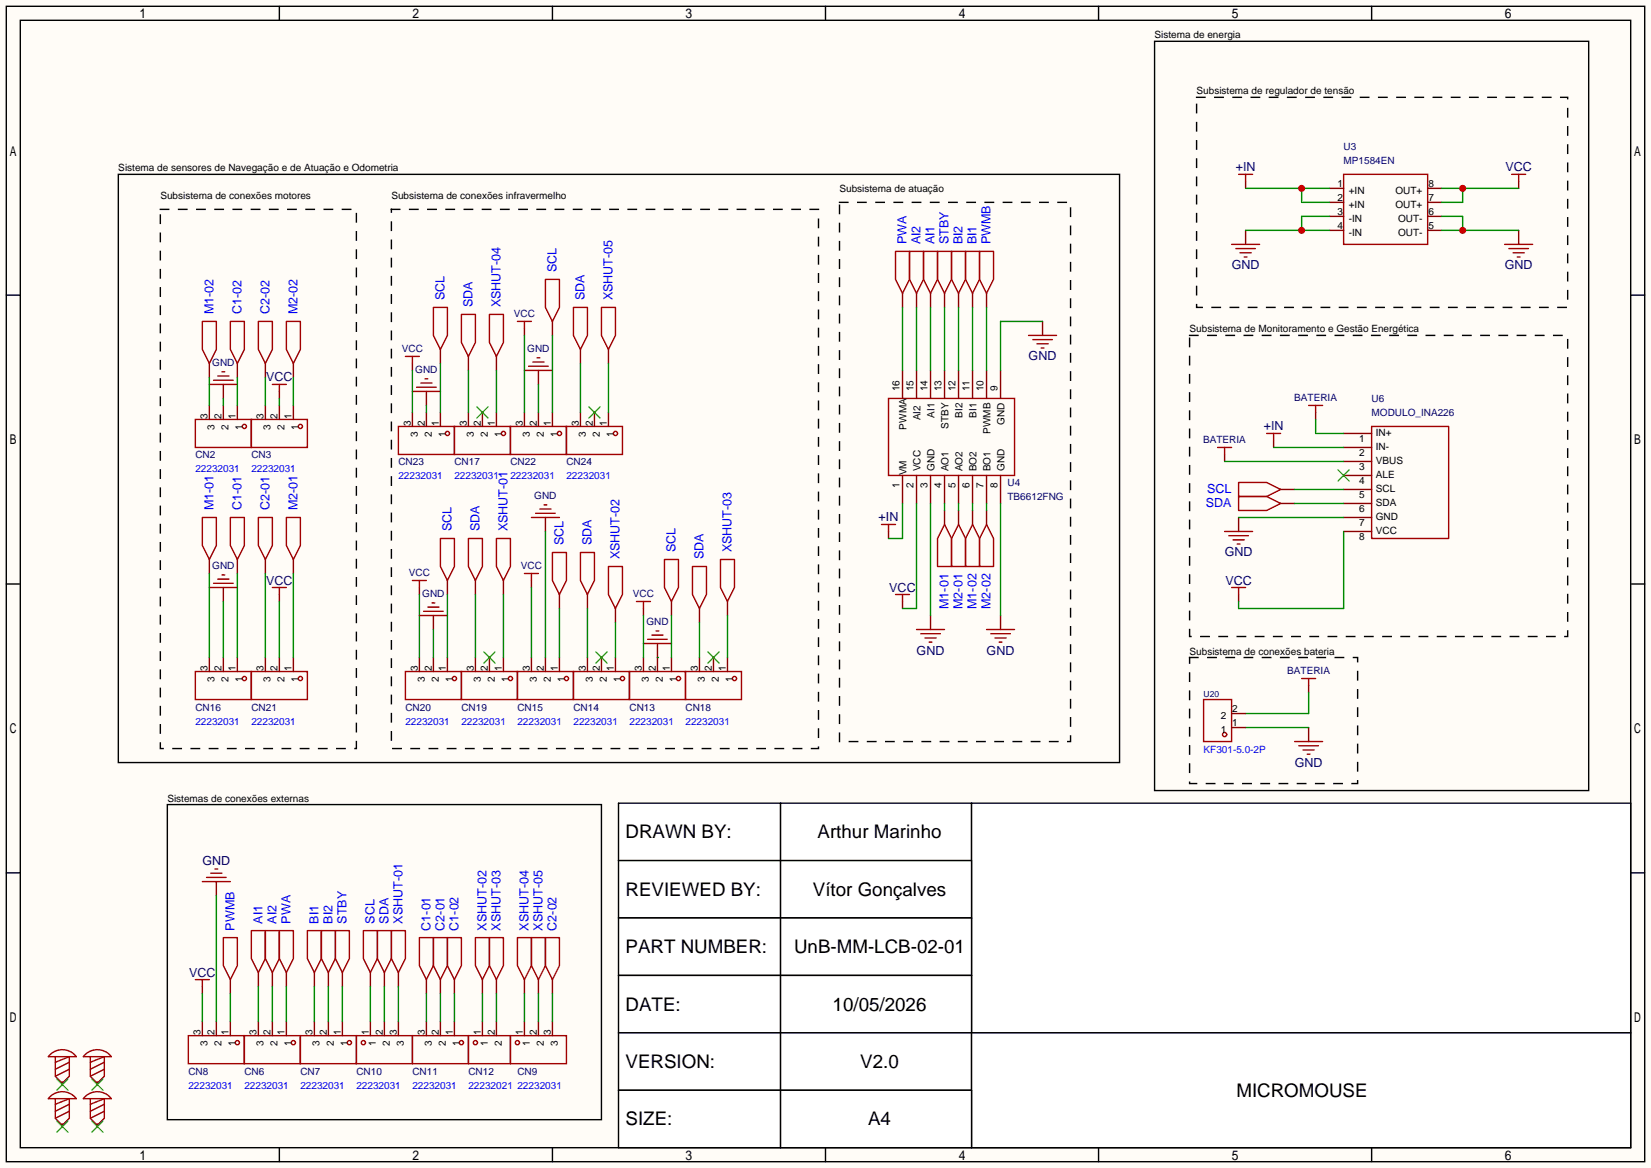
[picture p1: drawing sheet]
<svg xmlns="http://www.w3.org/2000/svg" width="299mm" height="212mm" viewBox="0 0 299 212" stroke-linecap="round" stroke-linejoin="round" font-family="sans-serif">
<path d="M0 0h299.5v211.8h-299.5z" fill="#fffcf7"/>
<g fill="none" stroke="#000" stroke-width=".25">
<path d="M1.1 1.1h297.2v209.6h-297.2zM3.7 3.7h292.1v204.5h-292.1zM50.7 1.1v2.6M100.2 1.1v2.6M149.7 1.1v2.6M199.3 1.1v2.6M248.8 1.1v2.6M1.1 53.5h2.6M295.8 53.5h2.5M1.1 105.9h2.6M295.8 105.9h2.5M1.1 158.3h2.6"/>
<path d="M295.8 158.3h2.5M50.7 208.2v2.5M100.2 208.2v2.5M149.7 208.2v2.5M199.3 208.2v2.5M248.8 208.2v2.5"/>
</g>
<path d="M112.2 145.7h29.4v10.4h-29.4z" fill="#fff"/>
<path d="M112.2 145.7h29.4v10.4h-29.4z" fill="none" stroke="#000" stroke-width=".25"/>
<path d="M141.6 145.7h34.6v10.4h-34.6z" fill="#fff"/>
<path d="M141.6 145.7h34.6v10.4h-34.6z" fill="none" stroke="#000" stroke-width=".25"/>
<path d="M176.2 145.7h119.6v41.6h-119.6z" fill="#fff"/>
<path d="M176.2 145.7h119.6v41.6h-119.6z" fill="none" stroke="#000" stroke-width=".25"/>
<path d="M112.2 156.1h29.4v10.4h-29.4z" fill="#fff"/>
<path d="M112.2 156.1h29.4v10.4h-29.4z" fill="none" stroke="#000" stroke-width=".25"/>
<path d="M141.6 156.1h34.6v10.4h-34.6z" fill="#fff"/>
<path d="M141.6 156.1h34.6v10.4h-34.6z" fill="none" stroke="#000" stroke-width=".25"/>
<path d="M112.2 166.5h29.4v10.4h-29.4z" fill="#fff"/>
<path d="M112.2 166.5h29.4v10.4h-29.4z" fill="none" stroke="#000" stroke-width=".25"/>
<path d="M141.6 166.5h34.6v10.4h-34.6z" fill="#fff"/>
<path d="M141.6 166.5h34.6v10.4h-34.6z" fill="none" stroke="#000" stroke-width=".25"/>
<path d="M112.2 176.9h29.4v10.4h-29.4z" fill="#fff"/>
<path d="M112.2 176.9h29.4v10.4h-29.4z" fill="none" stroke="#000" stroke-width=".25"/>
<path d="M141.6 176.9h34.6v10.4h-34.6z" fill="#fff"/>
<path d="M141.6 176.9h34.6v10.4h-34.6z" fill="none" stroke="#000" stroke-width=".25"/>
<path d="M112.2 187.3h29.4v10.4h-29.4z" fill="#fff"/>
<path d="M112.2 187.3h29.4v10.4h-29.4z" fill="none" stroke="#000" stroke-width=".25"/>
<path d="M141.6 187.3h34.6v10.4h-34.6z" fill="#fff"/>
<path d="M141.6 187.3h34.6v10.4h-34.6z" fill="none" stroke="#000" stroke-width=".25"/>
<path d="M176.2 187.3h119.6v20.9h-119.6z" fill="#fff"/>
<path d="M176.2 187.3h119.6v20.9h-119.6z" fill="none" stroke="#000" stroke-width=".25"/>
<path d="M112.2 197.7h29.4v10.5h-29.4z" fill="#fff"/>
<path d="M112.2 197.7h29.4v10.5h-29.4z" fill="none" stroke="#000" stroke-width=".25"/>
<path d="M141.6 197.7h34.6v10.5h-34.6z" fill="#fff"/>
<path d="M141.6 197.7h34.6v10.5h-34.6z" fill="none" stroke="#000" stroke-width=".25"/>
<g fill="none" stroke="#a10000" stroke-width=".25">
<path d="M224.7 31.6h2.5M225.9 31.6v1.3M243.7 31.6h15.3v12.7h-15.3zM162.4 45.6h2.6v5.1l-1.3 2.5-1.3-2.5zM165 45.6h2.5v5.1l-1.3 2.5-1.2-2.5zM167.5 45.6h2.6v5.1l-1.3 2.5-1.3-2.5zM172.6 45.6h2.5v5.1l-1.2 2.5-1.3-2.5zM175.1 45.6h2.6v5.1l-1.3 2.5-1.3-2.5zM177.7 45.6h2.5v5.1l-1.3 2.5-1.2-2.5zM161.2 72.3h22.8v13.9h-22.8zM186.6 60.8h5M187.3 61.6h3.6"/>
<path d="M188.1 62.4h2M188.8 63.1h.6M229.7 78.6h2.6M231 78.6v1.3M237.4 73.5h2.5M238.6 73.5v1.3M248.8 77.3h14v20.4h-14zM222.1 96.4h5.1M222.9 97.2h3.5M223.6 97.9h2.1M224.4 98.7h.5M224.7 87.5h5l2.6 1.3-2.6 1.2h-5z"/>
<path d="M224.7 90h5l2.6 1.3-2.6 1.3h-5zM162.4 107.8h2.6M163.7 107.8v1.3M166.2 114.2h5.1M167 114.9h3.6M167.8 115.7h2M168.5 116.5h.5M178.9 114.2h5.1M179.7 114.9h3.6M180.5 115.7h2M181.2 116.5h.5M223.4 106.6h2.5"/>
<path d="M224.7 106.6v1.2"/>
</g>
<g fill="none" stroke="#870000" stroke-width=".25">
<path d="M225.9 32.9v1.3M241.2 34.2h2.5M241.2 36.7h2.5M241.2 39.2h2.5M259 34.2h2.5M259 36.7h2.5M259 39.2h2.5M163.7 53.2v2.6M166.2 53.2v2.6M168.8 53.2v2.6M173.9 53.2v2.6M176.4 53.2v2.6"/>
<path d="M178.9 53.2v2.6M189.1 58.3v2.5M241.2 41.8h2.5M259 41.8h2.5M163.7 67.2v5.1M166.2 67.2v5.1M168.8 67.2v5.1M171.3 67.2v5.1M173.9 67.2v5.1M176.4 67.2v5.1M178.9 67.2v5.1M181.5 67.2v5.1"/>
<path d="M231 79.9v1.3M238.6 74.8v1.3M243.7 78.6h5.1M163.7 86.2v5.1M166.2 86.2v5.1M168.8 86.2v5.1M171.3 86.2v5.1M173.9 86.2v5.1M176.4 86.2v5.1M178.9 86.2v5.1M181.5 86.2v5.1M224.7 93.9v2.5"/>
<path d="M232.3 88.8h2.5M232.3 91.3h2.5M243.7 81.2h5.1M243.7 83.7h5.1M243.7 86.2h5.1M243.7 88.8h5.1M243.7 91.3h5.1M243.7 93.9h5.1M243.7 96.4h5.1M163.7 109.1v1.3M168.8 111.6v2.6M181.5 111.6v2.6"/>
<path d="M224.7 107.8v1.3"/>
</g>
<path d="M217 17.7h67.4v38.1h-67.4zM152.3 36.7h41.9v97.8h-41.9zM215.8 60.8h68.6v54.6h-68.6z" fill="none" stroke="#000" stroke-width=".25" stroke-dasharray="1.5 1.8"/>
<g fill="none" stroke="#008700" stroke-width=".25">
<path d="M225.9 34.2h15.3M236.1 34.2v2.5h5.1M163.7 55.8v11.4M166.2 55.8v11.4M168.8 55.8v11.4M173.9 55.8v11.4M176.4 55.8v11.4M178.9 55.8v11.4M189.1 58.3h-7.6v8.9M166.2 91.3v19.1h-2.5M168.8 91.3v20.3M181.5 91.3v20.3"/>
<path d="M224.7 93.9h19M234.8 88.8h8.9"/>
</g>
<path d="M242.7 85.2l2 2M244.7 85.2l-2 2" fill="none" stroke="#3c3" stroke-width=".25"/>
<circle cx="236.1" cy="34.2" r=".63" fill="#c00"/>
<path d="M225.9 41.8v2.5" fill="none" stroke="#870000" stroke-width=".25"/>
<path d="M223.4 44.3h5.1M224.2 45.1h3.5M224.9 45.8h2M225.7 46.6h.5" fill="none" stroke="#a10000" stroke-width=".25"/>
<path d="M241.2 39.2h-5.1v2.6M225.9 41.8h15.3" fill="none" stroke="#008700" stroke-width=".25"/>
<circle cx="236.1" cy="41.8" r=".63" fill="#c00"/>
<path d="M275.5 32.9v1.3M275.5 41.8v2.5" fill="none" stroke="#870000" stroke-width=".25"/>
<path d="M274.2 31.6h2.5M275.5 31.6v1.3M272.9 44.3h5.1M273.7 45.1h3.5M274.4 45.8h2.1M275.2 46.6h.5" fill="none" stroke="#a10000" stroke-width=".25"/>
<path d="M261.5 39.2h3.8v2.6M261.5 41.8h14" fill="none" stroke="#008700" stroke-width=".25"/>
<circle cx="265.3" cy="41.8" r=".63" fill="#c00"/>
<path d="M261.5 34.2h14M265.3 34.2v2.5h-3.8" fill="none" stroke="#008700" stroke-width=".25"/>
<circle cx="265.3" cy="34.2" r=".63" fill="#c00"/>
<g fill="none" stroke="#870000" stroke-width=".25">
<path d="M95.1 59.6v1.2M100.2 58.3v2.5M171.3 53.2v2.6M38 65.9v2.6M38 73.5v2.6M40.5 69.7v2.6M40.5 73.5v2.6M43.1 65.9v2.6M43.1 73.5v2.6M48.1 65.9v2.6M48.1 73.5v2.6M50.7 71v1.3"/>
<path d="M50.7 73.5v2.6M53.2 65.9v2.6M53.2 73.5v2.6M74.8 65.9v1.3M74.8 74.8v2.5M77.3 71v2.5M77.3 74.8v2.5M79.9 63.4v2.5M79.9 74.8v2.5M85 64.6v2.6M85 74.8v2.5M87.5 74.8v2.5"/>
<path d="M90 64.6v2.6M90 74.8v2.5M95.1 74.8v2.5M97.7 67.2v2.5M97.7 74.8v2.5M100.2 74.8v2.5M105.3 63.4v2.5M105.3 74.8v2.5M107.8 74.8v2.5M110.4 63.4v2.5M110.4 74.8v2.5M98.9 93.9v2.5"/>
<path d="M161.2 96.4v1.3M171.3 92.6v2.5M173.9 92.6v2.5M176.4 92.6v2.5M178.9 92.6v2.5M222.1 82.4v1.3M38 101.5v2.5M38 119.3v2.5M40.5 106.6v2.5M40.5 119.3v2.5M43.1 101.5v2.5M43.1 119.3v2.5"/>
<path d="M48.1 101.5v2.5M48.1 119.3v2.5M50.7 107.8v1.3M50.7 119.3v2.5M53.2 101.5v2.5M53.2 119.3v2.5M76.1 106.6v1.2M76.1 119.3v2.5M78.6 111.6v2.6M78.6 119.3v2.5M81.2 105.3v2.5M81.2 119.3v2.5"/>
<path d="M86.2 105.3v2.5M86.2 119.3v2.5M88.8 119.3v2.5M91.3 105.3v2.5M91.3 119.3v2.5M96.4 105.3v1.3M96.4 119.3v2.5M98.9 119.3v2.5M101.5 107.8v2.6M101.5 119.3v2.5M106.6 107.8v2.6M106.6 119.3v2.5"/>
<path d="M109.1 119.3v2.5M111.6 110.4v2.5M111.6 119.3v2.5M116.7 110.4v1.2M116.7 119.3v2.5M119.3 116.7v5.1M121.8 109.1v2.5M121.8 119.3v2.5M126.9 110.4v2.5M126.9 119.3v2.5M129.4 119.3v2.5M132 109.1v2.5"/>
<path d="M132 119.3v2.5M223.4 132h2.5M223.4 129.4h2.5M237.4 124.3v1.3M237.4 132v2.5M39.2 159.9v2.5M36.7 178.9v1.3M41.8 177.7v2.5M46.9 176.4v2.5M49.4 176.4v2.5M51.9 176.4v2.5M57 176.4v2.5"/>
<path d="M59.6 176.4v2.5M62.1 176.4v2.5M67.2 176.4v2.5M69.7 176.4v2.5M72.3 176.4v2.5M77.3 177.7v2.5M79.9 177.7v2.5M82.4 177.7v2.5M87.5 177.7v2.5M90 177.7v2.5M95.1 177.7v2.5M97.7 177.7v2.5"/>
<path d="M100.2 177.7v2.5M11.3 196.2v.5M17.7 196.2v.5M36.7 185.3v2.5M39.2 185.3v2.5M41.8 185.3v2.5M46.9 185.3v2.5M49.4 185.3v2.5M51.9 185.3v2.5M57 185.3v2.5M59.6 185.3v2.5M62.1 185.3v2.5"/>
<path d="M67.2 185.3v2.5M69.7 185.3v2.5M72.3 185.3v2.5M77.3 185.3v2.5M79.9 185.3v2.5M82.4 185.3v2.5M87.5 185.3v2.5M90 185.3v2.5M95.1 185.3v2.5M97.7 185.3v2.5M100.2 185.3v2.5M11.3 203.8v.5"/>
<path d="M17.7 203.8v.5"/>
</g>
<g fill="none" stroke="#a10000" stroke-width=".25">
<path d="M36.7 58.3h2.5v5.1l-1.2 2.5-1.3-2.5zM41.8 58.3h2.5v5.1l-1.2 2.5-1.3-2.5zM46.9 58.3h2.5v5.1l-1.3 2.5-1.2-2.5zM51.9 58.3h2.6v5.1l-1.3 2.5-1.3-2.5zM78.6 55.8h2.6v5l-1.3 2.6-1.3-2.6zM83.7 57h2.5v5.1l-1.2 2.5-1.3-2.5zM88.8 57h2.5v5.1l-1.3 2.5-1.2-2.5zM93.9 58.3h2.5M95.1 58.3v1.3M98.9 50.7h2.6v5.1l-1.3 2.5-1.3-2.5zM104 55.8h2.6v5l-1.3 2.6-1.3-2.6zM109.1 55.8h2.5v5l-1.2 2.6-1.3-2.6z"/>
<path d="M170.1 45.6h2.5v5.1l-1.3 2.5-1.2-2.5zM35.4 76.1h10.2v5.1h-10.2zM38 69.7h5.1M38.7 69h3.6M39.5 68.2h2M40.3 67.4h.5M45.6 76.1h10.2v5.1h-10.2zM49.4 69.7h2.5M50.7 69.7v1.3M72.3 77.3h10.1v5.1h-10.1zM73.5 64.6h2.6M74.8 64.6v1.3"/>
<path d="M74.8 71h5.1M75.6 70.2h3.5M76.3 69.5h2.1M77.1 68.7h.5M82.4 77.3h10.2v5.1h-10.2zM92.6 77.3h10.1v5.1h-10.1zM95.1 67.2h5.1M95.9 66.4h3.5M96.6 65.7h2.1M97.4 64.9h.5M102.7 77.3h10.2v5.1h-10.2zM36.7 93.9h2.5v5l-1.2 2.6-1.3-2.6z"/>
<path d="M41.8 93.9h2.5v5l-1.2 2.6-1.3-2.6zM46.9 93.9h2.5v5l-1.3 2.6-1.2-2.6zM51.9 93.9h2.6v5l-1.3 2.6-1.3-2.6zM79.9 97.7h2.5v5l-1.2 2.6-1.3-2.6zM85 97.7h2.5v5l-1.3 2.6-1.2-2.6zM90 97.7h2.6v5l-1.3 2.6-1.3-2.6zM96.4 93.9h5.1M97.2 93.1h3.5M97.9 92.3h2M98.7 91.6h.5M159.9 95.1h2.5M161.2 95.1v1.3"/>
<path d="M171.3 95.1l1.3 2.6v5h-2.5v-5zM173.9 95.1l1.2 2.6v5h-2.5v-5zM176.4 95.1l1.3 2.6v5h-2.6v-5zM178.9 95.1l1.3 2.6v5h-2.5v-5zM220.9 81.2h2.5M222.1 81.2v1.2M38 106.6h5.1M38.7 105.8h3.6M39.5 105h2M40.3 104.3h.5M49.4 106.6h2.5M50.7 106.6v1.2"/>
<path d="M74.8 105.3h2.5M76.1 105.3v1.3M76.1 111.6h5.1M76.8 110.9h3.6M77.6 110.1h2M78.4 109.3h.5M95.1 104h2.6M96.4 104v1.3M100.2 100.2h2.5v5.1l-1.2 2.5-1.3-2.5zM105.3 100.2h2.5v5.1l-1.2 2.5-1.3-2.5zM110.4 102.7h2.5v5.1l-1.3 2.6-1.2-2.6zM115.4 109.1h2.6"/>
<path d="M116.7 109.1v1.3M116.7 116.7h5.1M117.5 116h3.5M118.2 115.2h2.1M119 114.4h.5M120.5 101.5h2.6v5.1l-1.3 2.5-1.3-2.5zM125.6 102.7h2.5v5.1l-1.2 2.6-1.3-2.6zM130.7 101.5h2.5v5.1l-1.2 2.5-1.3-2.5zM35.4 121.8h10.2v5.1h-10.2zM45.6 121.8h10.2v5.1h-10.2zM73.5 121.8h10.2v5.1h-10.2zM83.7 121.8h10.2v5.1h-10.2z"/>
<path d="M93.9 121.8h10.1v5.1h-10.1zM104 121.8h10.2v5.1h-10.2zM114.2 121.8h10.1v5.1h-10.1zM124.3 121.8h10.2v5.1h-10.2zM218.3 126.9h5.1v7.6h-5.1zM234.8 134.5h5.1M235.6 135.3h3.5M236.1 123.1h2.5M236.3 136h2.1M237.1 136.8h.5M237.4 123.1v1.2M36.7 159.9h5.1"/>
<path d="M37.5 159.1h3.5M38.2 158.4h2.1M39 157.6h.5M35.4 177.7h2.6M36.7 177.7v1.2M40.5 170.1h2.6v5l-1.3 2.6-1.3-2.6zM45.6 168.8h2.5v5.1l-1.2 2.5-1.3-2.5zM48.1 168.8h2.6v5.1l-1.3 2.5-1.3-2.5zM50.7 168.8h2.5v5.1l-1.3 2.5-1.2-2.5zM55.8 168.8h2.5v5.1l-1.3 2.5-1.2-2.5zM58.3 168.8h2.5v5.1l-1.2 2.5-1.3-2.5zM60.8 168.8h2.6v5.1l-1.3 2.5-1.3-2.5z"/>
<path d="M65.9 168.8h2.6v5.1l-1.3 2.5-1.3-2.5zM68.5 168.8h2.5v5.1l-1.3 2.5-1.2-2.5zM71 168.8h2.5v5.1l-1.2 2.5-1.3-2.5zM76.1 170.1h2.5v5l-1.3 2.6-1.2-2.6zM78.6 170.1h2.6v5l-1.3 2.6-1.3-2.6zM81.2 170.1h2.5v5l-1.3 2.6-1.2-2.6zM86.2 170.1h2.6v5l-1.3 2.6-1.3-2.6zM88.8 170.1h2.5v5l-1.3 2.6-1.2-2.6zM93.9 170.1h2.5v5l-1.3 2.6-1.2-2.6zM96.4 170.1h2.5v5l-1.2 2.6-1.3-2.6zM98.9 170.1h2.6v5l-1.3 2.6-1.3-2.6zM9.2 198.8a3.2 3.2 0 0 1 4.6 .5h-5z"/>
<path d="M9.2 191.2a3.2 3.2 0 0 1 4.6 .4h-5zM10 199.3v3.5l1.3 1.3 1.3-1.3v-3.5l-2.6 1M10 191.6v3.6l1.3 1.3 1.3-1.3v-3.6l-2.6 1.1M12.6 192.7l-2.6 1.2M12.6 193.9l-2.6 1.3M15.5 198.8a3.2 3.2 0 0 1 4.7 .5h-5.1zM15.5 191.2a3.2 3.2 0 0 1 4.7 .4h-5.1zM16.4 199.3v3.5l1.3 1.3 1.2-1.3v-3.5l-2.5 1M16.4 191.6v3.6l1.3 1.3 1.2-1.3v-3.6l-2.5 1.1M18.9 192.7l-2.5 1.2M18.9 193.9l-2.5 1.3M34.2 187.8h10.1v5.1h-10.1z"/>
<path d="M44.3 187.8h10.2v5.1h-10.2zM54.5 187.8h10.1v5.1h-10.1zM64.6 187.8h10.2v5.1h-10.2zM74.8 187.8h10.2v5.1h-10.2zM85 187.8h7.6v5.1h-7.6zM92.6 187.8h10.1v5.1h-10.1zM12.6 200.3l-2.6 1.2M12.6 201.5l-2.6 1.3M18.9 200.3l-2.5 1.2M18.9 201.5l-2.5 1.3"/>
<circle cx="44.3" cy="77.3" r=".38"/>
<circle cx="54.5" cy="77.3" r=".38"/>
<circle cx="81.2" cy="78.6" r=".38"/>
<circle cx="91.3" cy="78.6" r=".38"/>
<circle cx="101.5" cy="78.6" r=".38"/>
<circle cx="111.6" cy="78.6" r=".38"/>
<circle cx="44.3" cy="123.1" r=".38"/>
<circle cx="54.5" cy="123.1" r=".38"/>
<circle cx="82.4" cy="123.1" r=".38"/>
<circle cx="92.6" cy="123.1" r=".38"/>
<circle cx="102.7" cy="123.1" r=".38"/>
<circle cx="112.9" cy="123.1" r=".38"/>
<circle cx="123.1" cy="123.1" r=".38"/>
<circle cx="133.2" cy="123.1" r=".38"/>
<circle cx="222.1" cy="133.2" r=".38"/>
<circle cx="43.1" cy="189.1" r=".38"/>
<circle cx="53.2" cy="189.1" r=".38"/>
<circle cx="63.4" cy="189.1" r=".38"/>
<circle cx="65.9" cy="189.1" r=".38"/>
<circle cx="83.7" cy="189.1" r=".38"/>
<circle cx="86.2" cy="189.1" r=".38"/>
<circle cx="93.9" cy="189.1" r=".38"/>
</g>
<g fill="none" stroke="#008700" stroke-width=".25">
<path d="M171.3 55.8v11.4M38 68.5v5M40.5 72.3v1.2M43.1 68.5v5M48.1 68.5v5M50.7 72.3v1.2M53.2 68.5v5M74.8 67.2v7.6M77.3 73.5v1.3M79.9 65.9v8.9M85 67.2v7.6M90 67.2v7.6"/>
<path d="M95.1 60.8v14M97.7 69.7v5.1M100.2 60.8v14M105.3 65.9v8.9M110.4 65.9v8.9M238.6 76.1v2.5h5.1M98.9 96.4v22.9M163.7 91.3v6.4h-2.5M171.3 91.3v1.3M173.9 91.3v1.3M176.4 91.3v1.3M178.9 91.3v1.3"/>
<path d="M222.1 83.7h21.6M231 81.2h12.7M234.8 91.3h8.9M243.7 96.4v14h-19v-1.3M38 104v15.3M40.5 109.1v10.2M43.1 104v15.3M48.1 104v15.3M50.7 109.1v10.2M53.2 104v15.3M76.1 107.8v11.5M78.6 114.2v5.1"/>
<path d="M81.2 107.8v11.5M86.2 107.8v11.5M91.3 107.8v11.5M96.4 106.6v12.7M101.5 110.4v8.9M106.6 110.4v8.9M111.6 112.9v6.4M116.7 111.6v7.7M119.3 119.3h.1M121.8 111.6v7.7M126.9 112.9v6.4M132 111.6v7.7"/>
<path d="M225.9 132h11.5M237.4 125.6v3.8h-11.5M39.2 162.4v22.9M46.9 178.9v6.4M49.4 178.9v6.4M51.9 178.9v6.4M57 178.9v6.4M59.6 178.9v6.4M62.1 178.9v6.4M67.2 178.9v6.4M69.7 178.9v6.4M72.3 178.9v6.4"/>
<path d="M36.7 180.2v5.1M41.8 180.2v5.1M77.3 180.2v5.1M79.9 180.2v5.1M82.4 180.2v5.1M87.5 180.2v5.1M90 180.2v5.1M95.1 180.2v5.1M97.7 180.2v5.1M100.2 180.2v5.1"/>
</g>
<path d="M29.1 38h35.5v97.8h-35.5zM71 38h77.5v97.8h-77.5zM215.8 119.3h30.5v22.8h-30.5z" fill="none" stroke="#000" stroke-width=".25" stroke-dasharray="1.5 1.8"/>
<g fill="none" stroke="#3c3" stroke-width=".25">
<path d="M86.5 73.8l2 2M88.5 73.8l-2 2M106.8 73.8l2 2M108.8 73.8l-2 2M87.8 118.2l2 2.1M89.8 118.2l-2 2.1M108.1 118.2l2 2.1M110.1 118.2l-2 2.1M128.4 118.2l2 2.1M130.4 118.2l-2 2.1M10.3 195.7l2 2M12.3 195.7l-2 2"/>
<path d="M16.6 195.7l2.1 2M18.7 195.7l-2.1 2M10.3 203.3l2 2.1M12.3 203.3l-2 2.1M16.6 203.3l2.1 2.1M18.7 203.3l-2.1 2.1"/>
</g>
<path d="M209.4 7.5h78.8v135.9h-78.8zM21.5 31.6h181.6v106.7h-181.6zM30.4 145.9h78.7v57.2h-78.7z" fill="none" stroke="#000" stroke-width=".25"/>
<g font-size="3.4">
<text x="113.5" y="152">DRAWN BY:</text>
<text x="148.3" y="152">Arthur Marinho</text>
<text x="113.5" y="162.4">REVIEWED BY:</text>
<text x="147.4" y="162.4">Vítor Gonçalves</text>
<text x="113.5" y="172.9">PART NUMBER:</text>
<text x="144" y="172.9">UnB-MM-LCB-02-01</text>
<text x="113.5" y="183.3">DATE:</text>
<text x="151" y="183.3">10/05/2026</text>
<text x="113.5" y="193.7">VERSION:</text>
<text x="156" y="193.7">V2.0</text>
<text x="224.3" y="198.9">MICROMOUSE</text>
<text x="113.5" y="204.1">SIZE:</text>
<text x="157.5" y="204.1">A4</text>
</g>
<g font-size="2.3" fill="#000080">
<text x="224.1" y="31.1">+IN</text>
<text x="273.1" y="31.1">VCC</text>
<text x="223.4" y="48.9">GND</text>
<text x="272.9" y="48.9">GND</text>
<text x="186.6" y="65.4">GND</text>
<text x="48.3" y="69.2">VCC</text>
<text x="229.2" y="78.1">+IN</text>
<text x="159.4" y="94.6">+IN</text>
<text x="222.1" y="100.9">GND</text>
<text x="48.3" y="106">VCC</text>
<text x="161.3" y="107.3">VCC</text>
<text x="222.3" y="106">VCC</text>
<text x="166.3" y="118.7">GND</text>
<text x="179" y="118.7">GND</text>
<text x="234.8" y="139">GND</text>
<text x="36.7" y="156.8">GND</text>
<text x="34.3" y="177.1">VCC</text>
</g>
<g font-size="2.3" fill="#00f">
<text x="164.4" y="44.3" transform="rotate(-90 164.4 44.3)">PWA</text>
<text x="167" y="44.3" transform="rotate(-90 167 44.3)">AI2</text>
<text x="169.5" y="44.3" transform="rotate(-90 169.5 44.3)">AI1</text>
<text x="172" y="44.3" transform="rotate(-90 172 44.3)">STBY</text>
<text x="174.6" y="44.3" transform="rotate(-90 174.6 44.3)">BI2</text>
<text x="177.1" y="44.3" transform="rotate(-90 177.1 44.3)">BI1</text>
<text x="179.7" y="44.3" transform="rotate(-90 179.7 44.3)">PWMB</text>
<text x="100.9" y="49.4" transform="rotate(-90 100.9 49.4)">SCL</text>
<text x="38.7" y="57" transform="rotate(-90 38.7 57)">M1-02</text>
<text x="43.8" y="57" transform="rotate(-90 43.8 57)">C1-02</text>
<text x="48.9" y="57" transform="rotate(-90 48.9 57)">C2-02</text>
<text x="53.9" y="57" transform="rotate(-90 53.9 57)">M2-02</text>
<text x="80.6" y="54.5" transform="rotate(-90 80.6 54.5)">SCL</text>
<text x="85.7" y="55.8" transform="rotate(-90 85.7 55.8)">SDA</text>
<text x="90.8" y="55.8" transform="rotate(-90 90.8 55.8)">XSHUT-04</text>
<text x="106" y="54.5" transform="rotate(-90 106 54.5)">SDA</text>
<text x="111.1" y="54.5" transform="rotate(-90 111.1 54.5)">XSHUT-05</text>
<text x="219" y="89.5">SCL</text>
<text x="38.7" y="92.6" transform="rotate(-90 38.7 92.6)">M1-01</text>
<text x="43.8" y="92.6" transform="rotate(-90 43.8 92.6)">C1-01</text>
<text x="48.9" y="92.6" transform="rotate(-90 48.9 92.6)">C2-01</text>
<text x="53.9" y="92.6" transform="rotate(-90 53.9 92.6)">M2-01</text>
<text x="218.7" y="92">SDA</text>
<text x="81.9" y="96.4" transform="rotate(-90 81.9 96.4)">SCL</text>
<text x="87" y="96.4" transform="rotate(-90 87 96.4)">SDA</text>
<text x="92" y="96.4" transform="rotate(-90 92 96.4)">XSHUT-01</text>
<text x="102.2" y="98.9" transform="rotate(-90 102.2 98.9)">SCL</text>
<text x="107.3" y="98.9" transform="rotate(-90 107.3 98.9)">SDA</text>
<text x="112.4" y="101.5" transform="rotate(-90 112.4 101.5)">XSHUT-02</text>
<text x="122.5" y="100.2" transform="rotate(-90 122.5 100.2)">SCL</text>
<text x="127.6" y="101.5" transform="rotate(-90 127.6 101.5)">SDA</text>
<text x="132.7" y="100.2" transform="rotate(-90 132.7 100.2)">XSHUT-03</text>
<text x="172" y="110.4" transform="rotate(-90 172 110.4)">M1-01</text>
<text x="174.6" y="110.4" transform="rotate(-90 174.6 110.4)">M2-01</text>
<text x="177.1" y="110.4" transform="rotate(-90 177.1 110.4)">M1-02</text>
<text x="179.7" y="110.4" transform="rotate(-90 179.7 110.4)">M2-02</text>
<text x="47.6" y="167.5" transform="rotate(-90 47.6 167.5)">AI1</text>
<text x="50.1" y="167.5" transform="rotate(-90 50.1 167.5)">AI2</text>
<text x="52.7" y="167.5" transform="rotate(-90 52.7 167.5)">PWA</text>
<text x="57.7" y="167.5" transform="rotate(-90 57.7 167.5)">BI1</text>
<text x="60.3" y="167.5" transform="rotate(-90 60.3 167.5)">BI2</text>
<text x="62.8" y="167.5" transform="rotate(-90 62.8 167.5)">STBY</text>
<text x="67.9" y="167.5" transform="rotate(-90 67.9 167.5)">SCL</text>
<text x="70.4" y="167.5" transform="rotate(-90 70.4 167.5)">SDA</text>
<text x="73" y="167.5" transform="rotate(-90 73 167.5)">XSHUT-01</text>
<text x="42.5" y="168.8" transform="rotate(-90 42.5 168.8)">PWMB</text>
<text x="78.1" y="168.8" transform="rotate(-90 78.1 168.8)">C1-01</text>
<text x="80.6" y="168.8" transform="rotate(-90 80.6 168.8)">C2-01</text>
<text x="83.1" y="168.8" transform="rotate(-90 83.1 168.8)">C1-02</text>
<text x="88.2" y="168.8" transform="rotate(-90 88.2 168.8)">XSHUT-02</text>
<text x="90.8" y="168.8" transform="rotate(-90 90.8 168.8)">XSHUT-03</text>
<text x="95.8" y="168.8" transform="rotate(-90 95.8 168.8)">XSHUT-04</text>
<text x="98.4" y="168.8" transform="rotate(-90 98.4 168.8)">XSHUT-05</text>
<text x="100.9" y="168.8" transform="rotate(-90 100.9 168.8)">C2-02</text>
</g>
<g font-size="1.8">
<text x="209.4" y="6.9">Sistema de energia</text>
<text x="217" y="17.1">Subsistema de regulador de tensão</text>
<text x="21.5" y="31.1">Sistema de sensores de Navegação e de Atuação e Odometria</text>
<text x="152.3" y="34.9">Subsistema de atuação</text>
<text x="242.6" y="33.9">1</text>
<text x="244.7" y="35.1">+IN</text>
<text x="253.1" y="35.1">OUT+</text>
<text x="259.1" y="33.9">8</text>
<text x="29.1" y="36.2">Subsistema de conexões motores</text>
<text x="71" y="36.2">Subsistema de conexões infravermelho</text>
<text x="242.6" y="36.4">2</text>
<text x="242.6" y="38.9">3</text>
<text x="242.6" y="41.5">4</text>
<text x="244.7" y="37.7">+IN</text>
<text x="244.7" y="40.2">-IN</text>
<text x="253.1" y="37.7">OUT+</text>
<text x="253.6" y="40.2">OUT-</text>
<text x="259.1" y="41.5">5</text>
<text x="259.1" y="38.9">6</text>
<text x="259.1" y="36.4">7</text>
<text x="244.7" y="42.7">-IN</text>
<text x="253.6" y="42.7">OUT-</text>
<text x="215.8" y="60.3">Subsistema de Monitoramento e Gestão Energética</text>
<text x="163.2" y="71" transform="rotate(-90 163.2 71)">16</text>
<text x="165.7" y="71" transform="rotate(-90 165.7 71)">15</text>
<text x="168.2" y="71" transform="rotate(-90 168.2 71)">14</text>
<text x="170.8" y="71" transform="rotate(-90 170.8 71)">13</text>
<text x="173.3" y="71" transform="rotate(-90 173.3 71)">12</text>
<text x="175.9" y="71" transform="rotate(-90 175.9 71)">11</text>
<text x="178.4" y="71" transform="rotate(-90 178.4 71)">10</text>
<text x="180.9" y="71" transform="rotate(-90 180.9 71)">9</text>
<text x="37.7" y="75.9" transform="rotate(-90 37.7 75.9)">3</text>
<text x="40.2" y="75.9" transform="rotate(-90 40.2 75.9)">2</text>
<text x="42.7" y="75.9" transform="rotate(-90 42.7 75.9)">1</text>
<text x="47.8" y="75.9" transform="rotate(-90 47.8 75.9)">3</text>
<text x="50.4" y="75.9" transform="rotate(-90 50.4 75.9)">2</text>
<text x="52.9" y="75.9" transform="rotate(-90 52.9 75.9)">1</text>
<text x="74.5" y="77.2" transform="rotate(-90 74.5 77.2)">3</text>
<text x="77" y="77.2" transform="rotate(-90 77 77.2)">2</text>
<text x="79.6" y="77.2" transform="rotate(-90 79.6 77.2)">1</text>
<text x="84.7" y="77.2" transform="rotate(-90 84.7 77.2)">3</text>
<text x="87.2" y="77.2" transform="rotate(-90 87.2 77.2)">2</text>
<text x="89.7" y="77.2" transform="rotate(-90 89.7 77.2)">1</text>
<text x="94.8" y="77.2" transform="rotate(-90 94.8 77.2)">3</text>
<text x="97.4" y="77.2" transform="rotate(-90 97.4 77.2)">2</text>
<text x="99.9" y="77.2" transform="rotate(-90 99.9 77.2)">1</text>
<text x="105" y="77.2" transform="rotate(-90 105 77.2)">3</text>
<text x="107.5" y="77.2" transform="rotate(-90 107.5 77.2)">2</text>
<text x="110.1" y="77.2" transform="rotate(-90 110.1 77.2)">1</text>
<text x="164.4" y="77.9" transform="rotate(-90 164.4 77.9)">PWMA</text>
<text x="167" y="76.3" transform="rotate(-90 167 76.3)">AI2</text>
<text x="169.5" y="75.7" transform="rotate(-90 169.5 75.7)">AI1</text>
<text x="172" y="77.8" transform="rotate(-90 172 77.8)">STBY</text>
<text x="174.6" y="75.7" transform="rotate(-90 174.6 75.7)">BI2</text>
<text x="177.1" y="75.7" transform="rotate(-90 177.1 75.7)">BI1</text>
<text x="182.2" y="77.1" transform="rotate(-90 182.2 77.1)">GND</text>
<text x="38.9" y="78" transform="rotate(-90 38.9 78)">3</text>
<text x="41.5" y="78" transform="rotate(-90 41.5 78)">2</text>
<text x="44" y="78" transform="rotate(-90 44 78)">1</text>
<text x="49.1" y="78" transform="rotate(-90 49.1 78)">3</text>
<text x="51.6" y="78" transform="rotate(-90 51.6 78)">2</text>
<text x="54.2" y="78" transform="rotate(-90 54.2 78)">1</text>
<text x="75.8" y="79.3" transform="rotate(-90 75.8 79.3)">3</text>
<text x="78.3" y="79.3" transform="rotate(-90 78.3 79.3)">2</text>
<text x="80.8" y="79.3" transform="rotate(-90 80.8 79.3)">1</text>
<text x="85.9" y="79.3" transform="rotate(-90 85.9 79.3)">3</text>
<text x="88.5" y="79.3" transform="rotate(-90 88.5 79.3)">2</text>
<text x="91" y="79.3" transform="rotate(-90 91 79.3)">1</text>
<text x="96.1" y="79.3" transform="rotate(-90 96.1 79.3)">3</text>
<text x="98.6" y="79.3" transform="rotate(-90 98.6 79.3)">2</text>
<text x="101.2" y="79.3" transform="rotate(-90 101.2 79.3)">1</text>
<text x="106.2" y="79.3" transform="rotate(-90 106.2 79.3)">3</text>
<text x="108.8" y="79.3" transform="rotate(-90 108.8 79.3)">2</text>
<text x="111.3" y="79.3" transform="rotate(-90 111.3 79.3)">1</text>
<text x="179.7" y="78.7" transform="rotate(-90 179.7 78.7)">PWMB</text>
<text x="246.5" y="80.1">1</text>
<text x="246.5" y="82.6">2</text>
<text x="249.6" y="79.1">IN+</text>
<text x="249.6" y="81.6">IN-</text>
<text x="163.2" y="88.5" transform="rotate(-90 163.2 88.5)">1</text>
<text x="164.4" y="86.2" transform="rotate(-90 164.4 86.2)">VM</text>
<text x="165.7" y="88.5" transform="rotate(-90 165.7 88.5)">2</text>
<text x="167" y="85.5" transform="rotate(-90 167 85.5)">VCC</text>
<text x="168.2" y="88.5" transform="rotate(-90 168.2 88.5)">3</text>
<text x="169.5" y="85.5" transform="rotate(-90 169.5 85.5)">GND</text>
<text x="170.8" y="88.5" transform="rotate(-90 170.8 88.5)">4</text>
<text x="172" y="85.5" transform="rotate(-90 172 85.5)">AO1</text>
<text x="173.3" y="88.5" transform="rotate(-90 173.3 88.5)">5</text>
<text x="174.6" y="85.5" transform="rotate(-90 174.6 85.5)">AO2</text>
<text x="175.9" y="88.5" transform="rotate(-90 175.9 88.5)">6</text>
<text x="177.1" y="85.5" transform="rotate(-90 177.1 85.5)">BO2</text>
<text x="178.4" y="88.5" transform="rotate(-90 178.4 88.5)">7</text>
<text x="179.7" y="85.5" transform="rotate(-90 179.7 85.5)">BO1</text>
<text x="180.9" y="88.5" transform="rotate(-90 180.9 88.5)">8</text>
<text x="182.2" y="85.5" transform="rotate(-90 182.2 85.5)">GND</text>
<text x="246.5" y="85.2">3</text>
<text x="246.5" y="87.7">4</text>
<text x="249.6" y="84.2">VBUS</text>
<text x="249.6" y="86.7">ALE</text>
<text x="249.6" y="89.2">SCL</text>
<text x="246.5" y="90.3">5</text>
<text x="246.5" y="92.8">6</text>
<text x="246.5" y="95.3">7</text>
<text x="249.6" y="91.8">SDA</text>
<text x="249.6" y="94.3">GND</text>
<text x="246.5" y="97.9">8</text>
<text x="249.6" y="96.9">VCC</text>
<text x="215.8" y="118.7">Subsistema de conexões bateria</text>
<text x="37.7" y="121.7" transform="rotate(-90 37.7 121.7)">3</text>
<text x="38.9" y="123.7" transform="rotate(-90 38.9 123.7)">3</text>
<text x="40.2" y="121.7" transform="rotate(-90 40.2 121.7)">2</text>
<text x="41.5" y="123.7" transform="rotate(-90 41.5 123.7)">2</text>
<text x="42.7" y="121.7" transform="rotate(-90 42.7 121.7)">1</text>
<text x="44" y="123.7" transform="rotate(-90 44 123.7)">1</text>
<text x="47.8" y="121.7" transform="rotate(-90 47.8 121.7)">3</text>
<text x="49.1" y="123.7" transform="rotate(-90 49.1 123.7)">3</text>
<text x="50.4" y="121.7" transform="rotate(-90 50.4 121.7)">2</text>
<text x="51.6" y="123.7" transform="rotate(-90 51.6 123.7)">2</text>
<text x="52.9" y="121.7" transform="rotate(-90 52.9 121.7)">1</text>
<text x="54.2" y="123.7" transform="rotate(-90 54.2 123.7)">1</text>
<text x="75.8" y="121.7" transform="rotate(-90 75.8 121.7)">3</text>
<text x="77" y="123.7" transform="rotate(-90 77 123.7)">3</text>
<text x="78.3" y="121.7" transform="rotate(-90 78.3 121.7)">2</text>
<text x="79.6" y="123.7" transform="rotate(-90 79.6 123.7)">2</text>
<text x="80.8" y="121.7" transform="rotate(-90 80.8 121.7)">1</text>
<text x="82.1" y="123.7" transform="rotate(-90 82.1 123.7)">1</text>
<text x="85.9" y="121.7" transform="rotate(-90 85.9 121.7)">3</text>
<text x="87.2" y="123.7" transform="rotate(-90 87.2 123.7)">3</text>
<text x="88.5" y="121.7" transform="rotate(-90 88.5 121.7)">2</text>
<text x="89.7" y="123.7" transform="rotate(-90 89.7 123.7)">2</text>
<text x="91" y="121.7" transform="rotate(-90 91 121.7)">1</text>
<text x="92.3" y="123.7" transform="rotate(-90 92.3 123.7)">1</text>
<text x="96.1" y="121.7" transform="rotate(-90 96.1 121.7)">3</text>
<text x="97.4" y="123.7" transform="rotate(-90 97.4 123.7)">3</text>
<text x="98.6" y="121.7" transform="rotate(-90 98.6 121.7)">2</text>
<text x="99.9" y="123.7" transform="rotate(-90 99.9 123.7)">2</text>
<text x="101.2" y="121.7" transform="rotate(-90 101.2 121.7)">1</text>
<text x="102.4" y="123.7" transform="rotate(-90 102.4 123.7)">1</text>
<text x="106.2" y="121.7" transform="rotate(-90 106.2 121.7)">3</text>
<text x="107.5" y="123.7" transform="rotate(-90 107.5 123.7)">3</text>
<text x="108.8" y="121.7" transform="rotate(-90 108.8 121.7)">2</text>
<text x="110.1" y="123.7" transform="rotate(-90 110.1 123.7)">2</text>
<text x="111.3" y="121.7" transform="rotate(-90 111.3 121.7)">1</text>
<text x="112.6" y="123.7" transform="rotate(-90 112.6 123.7)">1</text>
<text x="116.4" y="121.7" transform="rotate(-90 116.4 121.7)">3</text>
<text x="117.7" y="123.7" transform="rotate(-90 117.7 123.7)">3</text>
<text x="118.9" y="121.7" transform="rotate(-90 118.9 121.7)">2</text>
<text x="120.2" y="123.7" transform="rotate(-90 120.2 123.7)">2</text>
<text x="121.5" y="121.7" transform="rotate(-90 121.5 121.7)">1</text>
<text x="122.8" y="123.7" transform="rotate(-90 122.8 123.7)">1</text>
<text x="126.6" y="121.7" transform="rotate(-90 126.6 121.7)">3</text>
<text x="127.8" y="123.7" transform="rotate(-90 127.8 123.7)">3</text>
<text x="129.1" y="121.7" transform="rotate(-90 129.1 121.7)">2</text>
<text x="130.4" y="123.7" transform="rotate(-90 130.4 123.7)">2</text>
<text x="131.6" y="121.7" transform="rotate(-90 131.6 121.7)">1</text>
<text x="132.9" y="123.7" transform="rotate(-90 132.9 123.7)">1</text>
<text x="221.4" y="130.4">2</text>
<text x="223.5" y="131.6">1</text>
<text x="223.5" y="129.1">2</text>
<text x="221.4" y="132.9">1</text>
<text x="30.4" y="145.4">Sistemas de conexões externas</text>
<text x="36.4" y="187.7" transform="rotate(-90 36.4 187.7)">3</text>
<text x="37.7" y="189.8" transform="rotate(-90 37.7 189.8)">3</text>
<text x="38.9" y="187.7" transform="rotate(-90 38.9 187.7)">2</text>
<text x="40.2" y="189.8" transform="rotate(-90 40.2 189.8)">2</text>
<text x="41.5" y="187.7" transform="rotate(-90 41.5 187.7)">1</text>
<text x="42.7" y="189.8" transform="rotate(-90 42.7 189.8)">1</text>
<text x="46.6" y="187.7" transform="rotate(-90 46.6 187.7)">3</text>
<text x="47.8" y="189.8" transform="rotate(-90 47.8 189.8)">3</text>
<text x="49.1" y="187.7" transform="rotate(-90 49.1 187.7)">2</text>
<text x="50.4" y="189.8" transform="rotate(-90 50.4 189.8)">2</text>
<text x="51.6" y="187.7" transform="rotate(-90 51.6 187.7)">1</text>
<text x="52.9" y="189.8" transform="rotate(-90 52.9 189.8)">1</text>
<text x="56.7" y="187.7" transform="rotate(-90 56.7 187.7)">3</text>
<text x="58" y="189.8" transform="rotate(-90 58 189.8)">3</text>
<text x="59.3" y="187.7" transform="rotate(-90 59.3 187.7)">2</text>
<text x="60.5" y="189.8" transform="rotate(-90 60.5 189.8)">2</text>
<text x="61.8" y="187.7" transform="rotate(-90 61.8 187.7)">1</text>
<text x="63.1" y="189.8" transform="rotate(-90 63.1 189.8)">1</text>
<text x="66.9" y="187.7" transform="rotate(-90 66.9 187.7)">1</text>
<text x="68.1" y="189.8" transform="rotate(-90 68.1 189.8)">1</text>
<text x="69.4" y="187.7" transform="rotate(-90 69.4 187.7)">2</text>
<text x="70.7" y="189.8" transform="rotate(-90 70.7 189.8)">2</text>
<text x="72" y="187.7" transform="rotate(-90 72 187.7)">3</text>
<text x="73.2" y="189.8" transform="rotate(-90 73.2 189.8)">3</text>
<text x="77" y="187.7" transform="rotate(-90 77 187.7)">3</text>
<text x="78.3" y="189.8" transform="rotate(-90 78.3 189.8)">3</text>
<text x="79.6" y="187.7" transform="rotate(-90 79.6 187.7)">2</text>
<text x="80.8" y="189.8" transform="rotate(-90 80.8 189.8)">2</text>
<text x="82.1" y="187.7" transform="rotate(-90 82.1 187.7)">1</text>
<text x="83.4" y="189.8" transform="rotate(-90 83.4 189.8)">1</text>
<text x="87.2" y="187.7" transform="rotate(-90 87.2 187.7)">1</text>
<text x="88.5" y="189.8" transform="rotate(-90 88.5 189.8)">1</text>
<text x="89.7" y="187.7" transform="rotate(-90 89.7 187.7)">2</text>
<text x="91" y="189.8" transform="rotate(-90 91 189.8)">2</text>
<text x="94.8" y="187.7" transform="rotate(-90 94.8 187.7)">1</text>
<text x="96.1" y="189.8" transform="rotate(-90 96.1 189.8)">1</text>
<text x="97.4" y="187.7" transform="rotate(-90 97.4 187.7)">2</text>
<text x="98.6" y="189.8" transform="rotate(-90 98.6 189.8)">2</text>
<text x="99.9" y="187.7" transform="rotate(-90 99.9 187.7)">3</text>
<text x="101.2" y="189.8" transform="rotate(-90 101.2 189.8)">3</text>
</g>
<g font-size="1.8" fill="#000080">
<text x="243.7" y="29.8">MP1584EN</text>
<text x="243.7" y="27.3">U3</text>
<text x="93.2" y="57.5">VCC</text>
<text x="72.9" y="63.8">VCC</text>
<text x="95.6" y="63.8">GND</text>
<text x="38.5" y="66.4">GND</text>
<text x="75.3" y="67.7">GND</text>
<text x="234.8" y="72.7">BATERIA</text>
<text x="248.8" y="73">U6</text>
<text x="248.8" y="75.5">MODULO_INA226</text>
<text x="35.4" y="83.1">CN2</text>
<text x="45.6" y="83.1">CN3</text>
<text x="218.2" y="80.4">BATERIA</text>
<text x="72.3" y="84.4">CN23</text>
<text x="82.4" y="84.4">CN17</text>
<text x="92.6" y="84.4">CN22</text>
<text x="102.7" y="84.4">CN24</text>
<text x="182.8" y="88.2">U4</text>
<text x="96.9" y="90.5">GND</text>
<text x="182.8" y="90.8">TB6612FNG</text>
<text x="38.5" y="103.2">GND</text>
<text x="74.2" y="104.5">VCC</text>
<text x="94.5" y="103.2">VCC</text>
<text x="76.6" y="108.3">GND</text>
<text x="114.8" y="108.3">VCC</text>
<text x="117.2" y="113.4">GND</text>
<text x="233.5" y="122.3">BATERIA</text>
<text x="35.4" y="128.9">CN16</text>
<text x="45.6" y="128.9">CN21</text>
<text x="73.5" y="128.9">CN20</text>
<text x="83.7" y="128.9">CN19</text>
<text x="93.9" y="128.9">CN15</text>
<text x="104" y="128.9">CN14</text>
<text x="114.2" y="128.9">CN13</text>
<text x="124.3" y="128.9">CN18</text>
<text x="34.2" y="194.9">CN8</text>
<text x="44.3" y="194.9">CN6</text>
<text x="54.5" y="194.9">CN7</text>
<text x="64.6" y="194.9">CN10</text>
<text x="74.8" y="194.9">CN11</text>
<text x="85" y="194.9">CN12</text>
<text x="93.9" y="194.9">CN9</text>
</g>
<g font-size="1.8" fill="#00f">
<text x="35.4" y="85.7">22232031</text>
<text x="45.6" y="85.7">22232031</text>
<text x="72.3" y="87">22232031</text>
<text x="82.4" y="87">22232031</text>
<text x="92.6" y="87">22232031</text>
<text x="102.7" y="87">22232031</text>
<text x="35.4" y="131.4">22232031</text>
<text x="45.6" y="131.4">22232031</text>
<text x="73.5" y="131.4">22232031</text>
<text x="83.7" y="131.4">22232031</text>
<text x="93.9" y="131.4">22232031</text>
<text x="104" y="131.4">22232031</text>
<text x="114.2" y="131.4">22232031</text>
<text x="124.3" y="131.4">22232031</text>
<text x="218.3" y="136.5">KF301-5.0-2P</text>
<text x="34.2" y="197.4">22232031</text>
<text x="44.3" y="197.4">22232031</text>
<text x="54.5" y="197.4">22232031</text>
<text x="64.6" y="197.4">22232031</text>
<text x="74.8" y="197.4">22232031</text>
<text x="85" y="197.4">22232021</text>
<text x="93.9" y="197.4">22232031</text>
</g>
<text font-size="1.5" fill="#000080" x="218.3" y="126.3">U20</text>
</svg>
